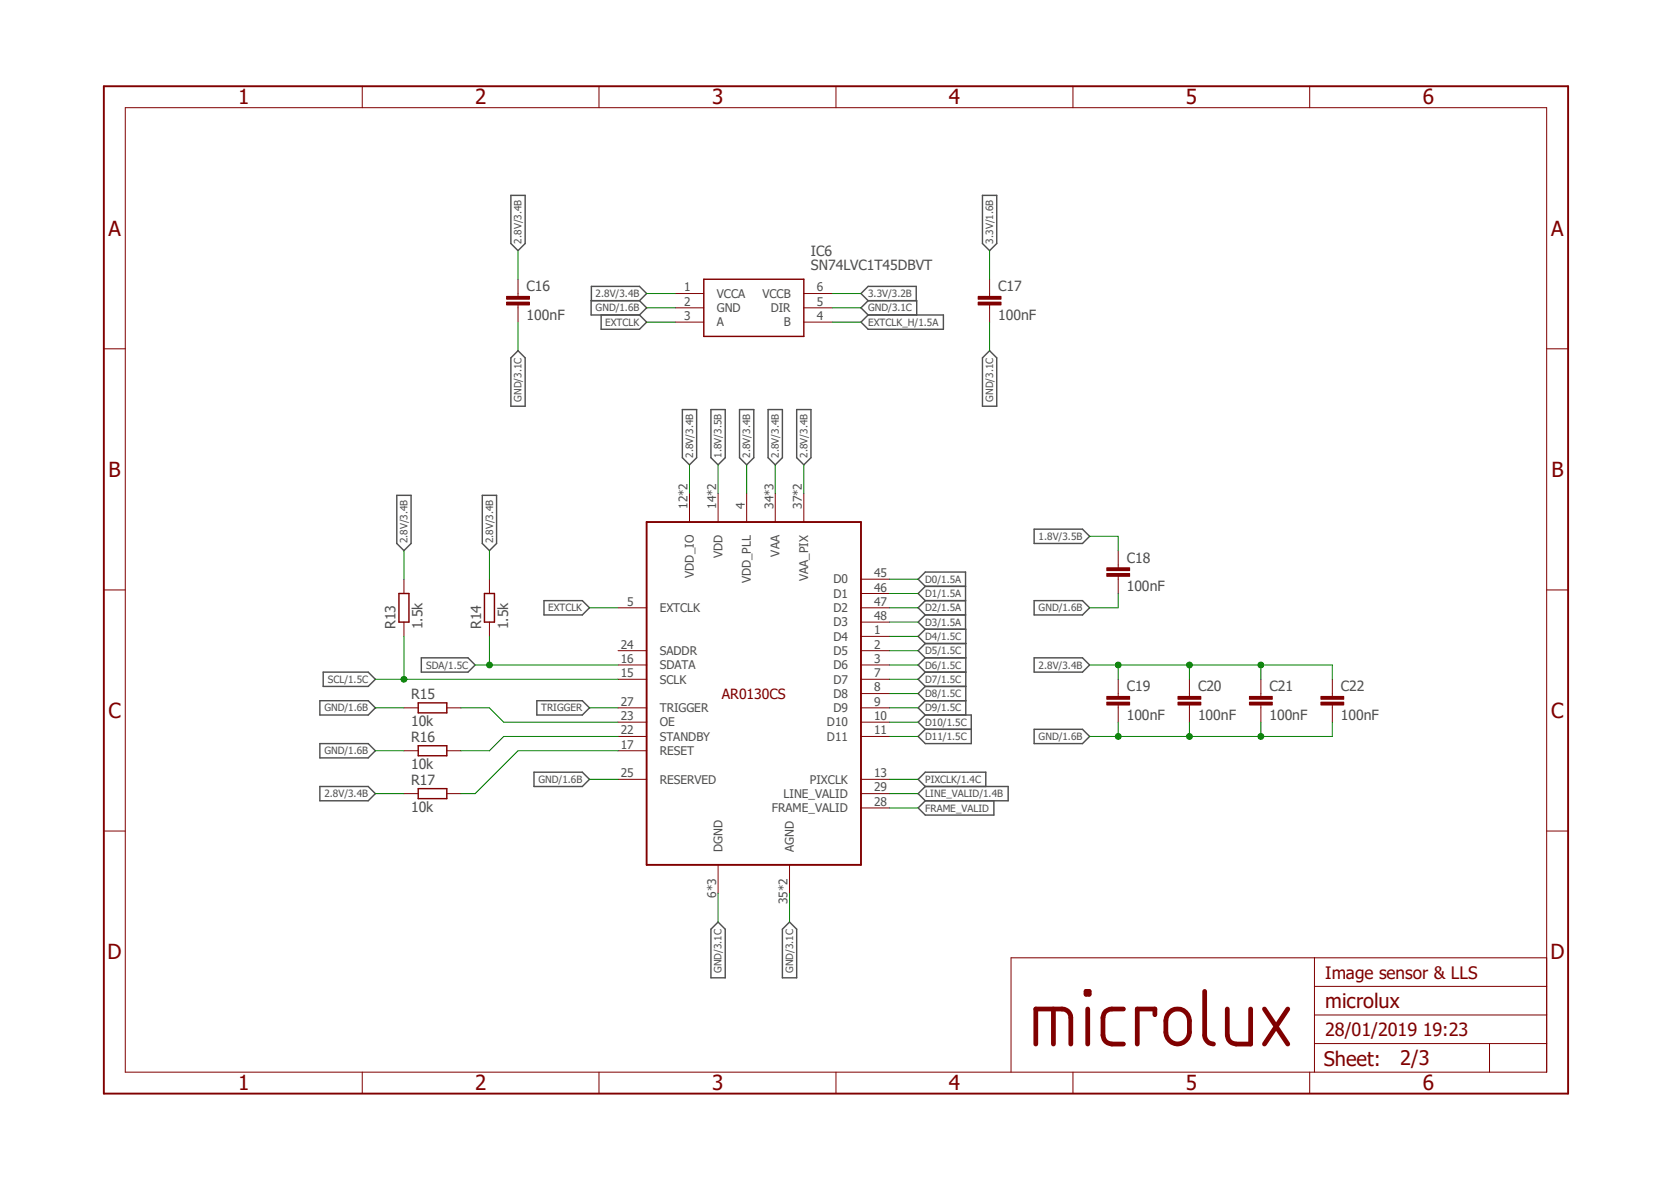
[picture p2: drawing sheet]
<svg xmlns="http://www.w3.org/2000/svg" width="297mm" height="210mm" viewBox="0 0 297 210" stroke-linecap="round" stroke-linejoin="round" font-family="sans-serif">
<path d="M17.9 15l261.2 179.9M279.1 15l-261.2 179.9" fill="none" stroke="#fff" stroke-width=".18"/>
<g fill="none" stroke="#505050" stroke-width=".25">
<path d="M90.8 34.7h2.5v8.6l-1.2 1.2-1.3-1.2zM174.6 34.7h2.6v8.6l-1.3 1.2-1.3-1.2zM105.1 53.4v-2.5h8.6l1.2 1.3-1.2 1.2M106.8 56v2.5h6.9l1.2-1.3-1.2-1.2M113.7 53.4h-8.6v2.6h8.6M113.7 53.4l1.2 1.3-1.2 1.3M154.3 56h13.4v2.5h-13.4l-1.3-1.3zM154.3 53.4l-1.3 1.3 1.3 1.3M154.3 53.4h8.6v2.6M154.3 53.4l-1.3-1.2 1.3-1.3h8.6v2.5M92.1 62.3l1.2 1.3v8.6h-2.5v-8.6zM121.3 72.8h2.5v8.5l-1.2 1.3-1.3-1.3z"/>
<path d="M126.4 72.8h2.5v8.5l-1.3 1.3-1.2-1.3zM131.4 72.8h2.6v8.5l-1.3 1.3-1.3-1.3zM136.5 72.8h2.6v8.5l-1.3 1.3-1.3-1.3zM141.6 72.8h2.5v8.5l-1.2 1.3-1.3-1.3zM175.9 62.3l1.3 1.3v8.6h-2.6v-8.6zM70.5 88h2.6v8.6l-1.3 1.2-1.3-1.2zM85.7 88h2.6v8.6l-1.3 1.2-1.3-1.2zM183.8 94h8.6l1.3 1.3-1.3 1.3h-8.6zM57.4 119.4h8l1.3 1.3-1.3 1.3h-8zM74.9 116.9h8.3l1.3 1.3-1.3 1.2h-8.3zM96.7 106.7h6.8l1.3 1.3-1.3 1.3h-6.8zM164.5 109.3h7.1"/>
<path d="M164.5 106.7h7.1M164.5 104.2l-1.3-1.3 1.3-1.3h7.1v10.2M164.5 104.2h7.1M164.5 104.2l-1.3 1.3 1.3 1.2M164.5 106.7l-1.3 1.3 1.3 1.3M164.5 109.3l-1.3 1.2 1.3 1.3M164.5 111.8h7.2v15.2M164.5 111.8l-1.3 1.3 1.3 1.2M164.5 114.3h7.2M164.5 114.3l-1.3 1.3 1.3 1.3M164.5 116.9h7.2M164.5 116.9l-1.3 1.3 1.3 1.2"/>
<path d="M164.5 119.4h7.2M164.5 119.4l-1.3 1.3 1.3 1.3M183.8 106.7h8.6l1.3 1.3-1.3 1.3h-8.6zM183.8 116.9h8.6l1.3 1.3-1.3 1.2h-8.6zM56.9 139.7h8.5l1.3 1.3-1.3 1.3h-8.5zM56.9 124.5h8.5l1.3 1.3-1.3 1.2h-8.5zM56.9 132.1h8.5l1.3 1.3-1.3 1.3h-8.5zM94.9 137.2h8.6l1.3 1.3-1.3 1.2h-8.6zM95.4 124.5h8.1l1.3 1.3-1.3 1.2h-8.1zM164.5 139.7l-1.3-1.2 1.3-1.3h10.7v2.5M164.5 139.7h14.7v2.6h-14.7M164.5 139.7l-1.3 1.3 1.3 1.3"/>
<path d="M164.5 122h7.2M164.5 122l-1.3 1.2 1.3 1.3M164.5 124.5h7.2M164.5 124.5l-1.3 1.3 1.3 1.2M164.5 127h8.1v5.1h-8.1l-1.3-1.2 1.3-1.3M164.5 127l-1.3 1.3 1.3 1.3M164.5 129.6h8.1M183.8 129.6h8.6l1.3 1.3-1.3 1.2h-8.6zM164.5 142.3l-1.3 1.3 1.3 1.2h12.2v-2.5M127.6 163.8l1.3 1.3v8.6h-2.5v-8.6zM139.1 165.1l1.2-1.3 1.3 1.3v8.6h-2.5z"/>
</g>
<path d="M187.2 179.3v6.2M193 176.1h.6v.6h-.6zM193.3 179.3v6.2M199.7 179.3h-2.1a1.52 1.52 0 0 0-1.6 1.5v3.1a1.59 1.59 0 0 0 1.6 1.6h2.1M207.9 179.9a2.08 2.08 0 0 1 2.2-.5 2.08 2.08 0 0 1 1.3 2v2a2.1 2.1 0 0 1-2.1 2.1 2.1 2.1 0 0 1-2.1-2.1l.1-2.6zM214.1 176.1v7.8a1.59 1.59 0 0 0 1.6 1.6M218.1 179.3v4.6a1.59 1.59 0 0 0 1.6 1.6h2.6v-6.2M224.7 179.3l4.2 6.2M228.9 179.3l-4.2 6.2M184.1 185.5v-6.2h4.7a1.52 1.52 0 0 1 1.5 1.5v4.7M205.3 180.3v-1h-3.2v6.2" fill="none" stroke="#800000" stroke-width=".85"/>
<g fill="none" stroke="#800000" stroke-width=".18">
<path d="M22.3 19.1h252.6v171.4h-252.6zM64.4 15.3v3.8M106.5 15.3v3.8M148.6 15.3v3.8M190.7 15.3v3.8M232.8 15.3v3.8M18.5 62h3.8M274.9 62h3.8M122.6 87.7v5.1M127.6 87.7v5.1M132.7 87.7v5.1M137.8 87.7v5.1"/>
<path d="M142.9 87.7v5.1M18.5 104.8h3.8M71.8 102.9v2.6M71.8 110.5v2.6M87 102.9v2.6M87 110.5v2.6M109.9 108h5M109.9 115.6h5M109.9 118.2h5M153 108h5.1M153 115.6h5.1M153 118.2h5.1"/>
<path d="M153 102.9h5.1M153 105.5h5.1M153 110.5h5.1M153 113.1h5.1M198.8 100.4v.5M198.8 102.4v.5M274.9 104.8h3.8M71.8 125.8h2.5M71.8 133.4h2.5M79.4 125.8h2.5M79.4 133.4h2.5M109.9 120.7h5"/>
<path d="M109.9 125.8h5M109.9 128.3h5M109.9 130.9h5M109.9 133.4h5M109.9 138.5h5M153 120.7h5.1M153 125.8h5.1M153 128.3h5.1M153 130.9h5.1M153 138.5h5.1M153 123.2h5.1M18.5 147.7h3.8"/>
<path d="M71.8 141h2.5M79.4 141h2.5M127.6 153.7v5M140.3 153.7v5M153 141h5.1M153 143.6h5.1M274.9 147.7h3.8M233.6 170.2v20.3M233.6 175.3h41.3M274.9 170.2h-95.2v20.3M64.4 190.5v3.8M106.5 190.5v3.8"/>
<path d="M148.6 190.5v3.8M190.7 190.5v3.8M232.8 190.5v3.8M233.6 185.4h41.3M233.6 180.3h41.3M264.8 185.4v5.1"/>
</g>
<path d="M18.5 15.3h260.2v179h-260.2zM114.9 92.8h38.1v60.9h-38.1z" fill="none" stroke="#800000" stroke-width=".34"/>
<path d="M70.9 105.5h1.8v5h-1.8zM86.1 105.5h1.8v5h-1.8zM74.3 124.9h5.1v1.8h-5.1zM74.3 132.5h5.1v1.8h-5.1zM74.3 140.1h5.1v1.8h-5.1z" fill="none" stroke="#800000" stroke-width=".25"/>
<path d="M196.7 101.9h4.1v.5h-4.1z" fill-rule="evenodd" fill="#800000"/>
<path d="M196.7 101.9h4.1v.5h-4.1z" fill="none" stroke="#800000" stroke-width=".18"/>
<path d="M196.7 100.9h4.1v.5h-4.1z" fill-rule="evenodd" fill="#800000"/>
<path d="M198.8 97.8v2.6M196.7 100.9h4.1v.5h-4.1zM198.8 102.9v2.6M198.8 123.2v.5M198.8 125.3v.5" fill="none" stroke="#800000" stroke-width=".18"/>
<path d="M196.7 124.8h4.1v.5h-4.1z" fill-rule="evenodd" fill="#800000"/>
<path d="M196.7 124.8h4.1v.5h-4.1z" fill="none" stroke="#800000" stroke-width=".18"/>
<path d="M196.7 123.7h4.1v.5h-4.1z" fill-rule="evenodd" fill="#800000"/>
<path d="M196.7 123.7h4.1v.5h-4.1zM198.8 120.7v2.5M198.8 125.8v2.5M211.4 123.2v.5M211.4 125.3v.5" fill="none" stroke="#800000" stroke-width=".18"/>
<path d="M209.4 124.8h4v.5h-4z" fill-rule="evenodd" fill="#800000"/>
<path d="M209.4 124.8h4v.5h-4z" fill="none" stroke="#800000" stroke-width=".18"/>
<path d="M209.4 123.7h4v.5h-4z" fill-rule="evenodd" fill="#800000"/>
<path d="M209.4 123.7h4v.5h-4zM211.4 120.7v2.5M211.4 125.8v2.5M224.1 123.2v.5M224.1 125.3v.5" fill="none" stroke="#800000" stroke-width=".18"/>
<path d="M222.1 124.8h4v.5h-4z" fill-rule="evenodd" fill="#800000"/>
<path d="M222.1 124.8h4v.5h-4z" fill="none" stroke="#800000" stroke-width=".18"/>
<path d="M222.1 123.7h4v.5h-4z" fill-rule="evenodd" fill="#800000"/>
<path d="M222.1 123.7h4v.5h-4zM224.1 120.7v2.5M224.1 125.8v2.5M236.8 123.2v.5M236.8 125.3v.5" fill="none" stroke="#800000" stroke-width=".18"/>
<path d="M234.8 124.8h4v.5h-4z" fill-rule="evenodd" fill="#800000"/>
<path d="M234.8 124.8h4v.5h-4z" fill="none" stroke="#800000" stroke-width=".18"/>
<path d="M234.8 123.7h4v.5h-4z" fill-rule="evenodd" fill="#800000"/>
<path d="M92.1 52.2v.5M92.1 54.2v.5M120 52.2h5.1M120 54.7h5.1M120 57.2h5.1M142.9 52.2h5.1M142.9 54.7h5.1M142.9 57.2h5.1M234.8 123.7h4v.5h-4zM236.8 120.7v2.5M236.8 125.8v2.5" fill="none" stroke="#800000" stroke-width=".18"/>
<path d="M125.1 49.6h17.8v10.2h-17.8z" fill="none" stroke="#800000" stroke-width=".25"/>
<path d="M90 53.7h4.1v.5h-4.1z" fill-rule="evenodd" fill="#800000"/>
<path d="M90 53.7h4.1v.5h-4.1z" fill="none" stroke="#800000" stroke-width=".18"/>
<path d="M90 52.7h4.1v.5h-4.1z" fill-rule="evenodd" fill="#800000"/>
<path d="M90 52.7h4.1v.5h-4.1zM92.1 49.6v2.6M92.1 54.7v2.5M175.9 52.2v.5M175.9 54.2v.5" fill="none" stroke="#800000" stroke-width=".18"/>
<path d="M173.9 53.7h4v.5h-4z" fill-rule="evenodd" fill="#800000"/>
<path d="M173.9 53.7h4v.5h-4z" fill="none" stroke="#800000" stroke-width=".18"/>
<path d="M173.9 52.7h4v.5h-4z" fill-rule="evenodd" fill="#800000"/>
<path d="M173.9 52.7h4v.5h-4zM175.9 49.6v2.6M175.9 54.7v2.5" fill="none" stroke="#800000" stroke-width=".18"/>
<g fill="none" stroke="#008000" stroke-width=".18">
<path d="M114.9 57.2h5.1M84.5 118.2h25.4M87 113.1v5.1M104.8 108h5.1M158.1 108h5.1M158.1 102.9h5.1M158.1 105.5h5.1M158.1 110.5h5.1M158.1 113.1h5.1M158.1 115.6h5.1M158.1 118.2h5.1M158.1 138.5h5.1"/>
<path d="M158.1 120.7h5.1M158.1 123.2h5.1M158.1 125.8h5.1M158.1 128.3h5.1M158.1 130.9h5.1M158.1 141h5.1M158.1 143.6h5.1"/>
</g>
<circle cx="87" cy="118.2" r=".51" fill="#008000"/>
<g fill="none" stroke="#008000" stroke-width=".18">
<path d="M71.8 113.1v7.6M66.7 120.7h43.2"/>
<circle cx="87" cy="118.2" r=".51"/>
</g>
<circle cx="71.8" cy="120.7" r=".51" fill="#008000"/>
<g fill="none" stroke="#008000" stroke-width=".18">
<path d="M66.7 125.8h5.1M81.9 125.8h5.1l2.5 2.5h20.4M104.8 138.5h5.1M198.8 128.3v2.6M211.4 128.3v2.6h-17.7M127.6 158.7v5.1M140.3 158.7v5.1"/>
<circle cx="71.8" cy="120.7" r=".51"/>
</g>
<circle cx="198.8" cy="130.9" r=".51" fill="#008000"/>
<g fill="none" stroke="#008000" stroke-width=".18">
<path d="M224.1 128.3v2.6h-12.7"/>
<circle cx="198.8" cy="130.9" r=".51"/>
</g>
<circle cx="211.4" cy="130.9" r=".51" fill="#008000"/>
<g fill="none" stroke="#008000" stroke-width=".18">
<path d="M236.8 128.3v2.6h-12.7"/>
<circle cx="211.4" cy="130.9" r=".51"/>
</g>
<circle cx="224.1" cy="130.9" r=".51" fill="#008000"/>
<g fill="none" stroke="#008000" stroke-width=".18">
<path d="M92.1 57.2v5.1M114.9 54.7h5.1M148 54.7h5M175.9 57.2v5.1M71.8 97.8v5.1M87 97.8v5.1M122.6 82.6v5.1M132.7 82.6v5.1M137.8 82.6v5.1M142.9 82.6v5.1M193.7 118.2h17.7v2.5M198.8 105.5v2.5h-5.1"/>
<path d="M198.8 118.2v2.5M66.7 133.4h5.1M104.8 125.8h5.1M66.7 141h5.1"/>
<circle cx="224.1" cy="130.9" r=".51"/>
</g>
<circle cx="198.8" cy="118.2" r=".51" fill="#008000"/>
<g fill="none" stroke="#008000" stroke-width=".18">
<path d="M211.4 118.2h12.7v2.5"/>
<circle cx="198.8" cy="118.2" r=".51"/>
</g>
<circle cx="211.4" cy="118.2" r=".51" fill="#008000"/>
<g fill="none" stroke="#008000" stroke-width=".18">
<path d="M224.1 118.2h12.7v2.5"/>
<circle cx="211.4" cy="118.2" r=".51"/>
</g>
<circle cx="224.1" cy="118.2" r=".51" fill="#008000"/>
<g fill="none" stroke="#008000" stroke-width=".18">
<path d="M92.1 44.5v5.1M114.9 52.2h5.1M148 52.2h5M148 57.2h5M175.9 44.5v5.1M127.6 82.6v5.1M193.7 95.3h5.1v2.5M109.9 130.9h-20.4l-2.5 2.5h-5.1M109.9 133.4h-17.8l-7.6 7.6h-2.6"/>
<circle cx="224.1" cy="118.2" r=".51"/>
</g>
<g font-size="3.7" fill="#800000">
<text x="42.3" y="18.5">1</text>
<text x="84.5" y="18.5">2</text>
<text x="126.6" y="18.5">3</text>
<text x="168.7" y="18.5">4</text>
<text x="210.8" y="18.5">5</text>
<text x="252.9" y="18.5">6</text>
<text x="19.3" y="41.9">A</text>
<text x="275.7" y="41.9">A</text>
<text x="19.3" y="84.7">B</text>
<text x="275.8" y="84.7">B</text>
<text x="19.3" y="127.5">C</text>
<text x="275.7" y="127.5">C</text>
<text x="19.1" y="170.4">D</text>
<text x="275.6" y="170.4">D</text>
<text x="42.3" y="193.7">1</text>
<text x="84.5" y="193.7">2</text>
<text x="126.6" y="193.7">3</text>
<text x="168.7" y="193.7">4</text>
<text x="210.8" y="193.7">5</text>
<text x="252.9" y="193.7">6</text>
</g>
<g font-size="3.6" fill="#800000">
<text x="235.5" y="179.1">microlux</text>
<text x="235.3" y="189.4">Sheet:</text>
<text x="248.9" y="189.2">2/3</text>
</g>
<text font-size="3.2" fill="#800000" x="235.5" y="184.1">28/01/2019 19:23</text>
<text font-size="3" fill="#800000" x="235.5" y="174">Image sensor &amp; LLS</text>
<g font-size="2.5" fill="#505050">
<text x="144.1" y="48">SN74LVC1T45DBVT</text>
<text x="144.1" y="45.4">IC6</text>
<text x="93.6" y="51.8">C16</text>
<text x="177.4" y="51.8">C17</text>
<text x="93.6" y="56.9">100nF</text>
<text x="177.4" y="56.9">100nF</text>
<text x="200.3" y="100">C18</text>
<text x="200.3" y="105.1">100nF</text>
<text x="70.3" y="111.8" transform="rotate(-90 70.3 111.8)">R13</text>
<text x="75.1" y="111.8" transform="rotate(-90 75.1 111.8)">1.5k</text>
<text x="85.5" y="111.8" transform="rotate(-90 85.5 111.8)">R14</text>
<text x="90.3" y="111.8" transform="rotate(-90 90.3 111.8)">1.5k</text>
<text x="73.1" y="124.2">R15</text>
<text x="200.3" y="122.9">C19</text>
<text x="212.9" y="122.9">C20</text>
<text x="225.6" y="122.9">C21</text>
<text x="238.3" y="122.9">C22</text>
<text x="73.1" y="129.1">10k</text>
<text x="73.1" y="131.9">R16</text>
<text x="200.3" y="127.9">100nF</text>
<text x="212.9" y="127.9">100nF</text>
<text x="225.6" y="127.9">100nF</text>
<text x="238.3" y="127.9">100nF</text>
<text x="73.1" y="136.7">10k</text>
<text x="73.1" y="139.5">R17</text>
<text x="73.1" y="144.3">10k</text>
</g>
<text font-size="2.5" fill="#800000" x="128.3" y="124.1">AR0130CS</text>
<g font-size="2.1" fill="#505050">
<text x="121.6" y="51.8">1</text>
<text x="127.4" y="52.9">VCCA</text>
<text x="135.5" y="52.9">VCCB</text>
<text x="145.2" y="51.8">6</text>
<text x="121.6" y="54.3">2</text>
<text x="121.6" y="56.9">3</text>
<text x="127.4" y="55.5">GND</text>
<text x="127.4" y="58">A</text>
<text x="137" y="55.5">DIR</text>
<text x="139.3" y="58">B</text>
<text x="145.2" y="54.3">5</text>
<text x="145.2" y="56.9">4</text>
<text x="122.2" y="90.4" transform="rotate(-90 122.2 90.4)">12*2</text>
<text x="127.3" y="90.4" transform="rotate(-90 127.3 90.4)">14*2</text>
<text x="132.4" y="90.4" transform="rotate(-90 132.4 90.4)">4</text>
<text x="137.5" y="90.4" transform="rotate(-90 137.5 90.4)">34*3</text>
<text x="142.5" y="90.4" transform="rotate(-90 142.5 90.4)">37*2</text>
<text x="128.4" y="99.2" transform="rotate(-90 128.4 99.2)">VDD</text>
<text x="138.6" y="98.9" transform="rotate(-90 138.6 98.9)">VAA</text>
<text x="111.5" y="107.7">5</text>
<text x="123.3" y="102.7" transform="rotate(-90 123.3 102.7)">VDD_IO</text>
<text x="133.5" y="103.7" transform="rotate(-90 133.5 103.7)">VDD_PLL</text>
<text x="143.6" y="103.3" transform="rotate(-90 143.6 103.3)">VAA_PIX</text>
<text x="148.1" y="103.7">D0</text>
<text x="148.1" y="106.2">D1</text>
<text x="155.4" y="102.6">45</text>
<text x="155.4" y="105.1">46</text>
<text x="155.4" y="107.7">47</text>
<text x="117.3" y="108.8">EXTCLK</text>
<text x="148.1" y="108.8">D2</text>
<text x="148.1" y="111.3">D3</text>
<text x="148.1" y="113.8">D4</text>
<text x="155.4" y="110.2">48</text>
<text x="155.4" y="112.7">1</text>
<text x="110.3" y="115.3">24</text>
<text x="110.3" y="117.8">16</text>
<text x="117.3" y="116.4">SADDR</text>
<text x="117.3" y="118.9">SDATA</text>
<text x="148.1" y="116.4">D5</text>
<text x="148.1" y="118.9">D6</text>
<text x="155.4" y="115.3">2</text>
<text x="155.4" y="117.8">3</text>
<text x="110.3" y="120.3">15</text>
<text x="110.3" y="125.4">27</text>
<text x="117.3" y="121.5">SCLK</text>
<text x="148.1" y="121.5">D7</text>
<text x="148.1" y="124">D8</text>
<text x="155.4" y="120.3">7</text>
<text x="155.4" y="122.9">8</text>
<text x="155.4" y="125.4">9</text>
<text x="110.3" y="127.9">23</text>
<text x="110.3" y="130.5">22</text>
<text x="117.3" y="126.5">TRIGGER</text>
<text x="117.3" y="129.1">OE</text>
<text x="117.3" y="131.6">STANDBY</text>
<text x="147" y="129.1">D10</text>
<text x="147" y="131.6">D11</text>
<text x="148.1" y="126.5">D9</text>
<text x="155.4" y="127.9">10</text>
<text x="155.4" y="130.5">11</text>
<text x="110.3" y="133">17</text>
<text x="117.3" y="134.2">RESET</text>
<text x="110.3" y="138.1">25</text>
<text x="117.3" y="139.2">RESERVED</text>
<text x="139.3" y="141.8">LINE_VALID</text>
<text x="143.9" y="139.2">PIXCLK</text>
<text x="155.4" y="138.1">13</text>
<text x="155.4" y="140.6">29</text>
<text x="155.4" y="143.2">28</text>
<text x="137.2" y="144.3">FRAME_VALID</text>
<text x="128.4" y="151.3" transform="rotate(-90 128.4 151.3)">DGND</text>
<text x="141.1" y="151.3" transform="rotate(-90 141.1 151.3)">AGND</text>
<text x="127.3" y="159.5" transform="rotate(-90 127.3 159.5)">6*3</text>
<text x="140" y="160.6" transform="rotate(-90 140 160.6)">35*2</text>
</g>
<g font-size="1.8" fill="#505050">
<text x="92.7" y="43.3" transform="rotate(-90 92.7 43.3)">2.8V/3.4B</text>
<text x="176.5" y="43.3" transform="rotate(-90 176.5 43.3)">3.3V/1.6B</text>
<text x="105.9" y="52.8">2.8V/3.4B</text>
<text x="154.3" y="52.8">3.3V/3.2B</text>
<text x="105.9" y="55.3">GND/1.6B</text>
<text x="107.6" y="57.9">EXTCLK</text>
<text x="154.3" y="55.3">GND/3.1C</text>
<text x="154.3" y="57.9">EXTCLK_H/1.5A</text>
<text x="92.7" y="71.4" transform="rotate(-90 92.7 71.4)">GND/3.1C</text>
<text x="176.5" y="71.4" transform="rotate(-90 176.5 71.4)">GND/3.1C</text>
<text x="123.2" y="81.3" transform="rotate(-90 123.2 81.3)">2.8V/3.4B</text>
<text x="128.3" y="81.3" transform="rotate(-90 128.3 81.3)">1.8V/3.5B</text>
<text x="133.4" y="81.3" transform="rotate(-90 133.4 81.3)">2.8V/3.4B</text>
<text x="138.4" y="81.3" transform="rotate(-90 138.4 81.3)">2.8V/3.4B</text>
<text x="143.5" y="81.3" transform="rotate(-90 143.5 81.3)">2.8V/3.4B</text>
<text x="184.6" y="95.9">1.8V/3.5B</text>
<text x="72.4" y="96.6" transform="rotate(-90 72.4 96.6)">2.8V/3.4B</text>
<text x="87.6" y="96.6" transform="rotate(-90 87.6 96.6)">2.8V/3.4B</text>
<text x="164.5" y="103.5">D0/1.5A</text>
<text x="164.5" y="106.1">D1/1.5A</text>
<text x="97.4" y="108.6">EXTCLK</text>
<text x="164.5" y="108.6">D2/1.5A</text>
<text x="164.5" y="111.2">D3/1.5A</text>
<text x="164.5" y="113.7">D4/1.5C</text>
<text x="184.6" y="108.6">GND/1.6B</text>
<text x="75.8" y="118.8">SDA/1.5C</text>
<text x="164.5" y="116.2">D5/1.5C</text>
<text x="164.5" y="118.8">D6/1.5C</text>
<text x="184.6" y="118.8">2.8V/3.4B</text>
<text x="58.3" y="121.3">SCL/1.5C</text>
<text x="164.5" y="121.3">D7/1.5C</text>
<text x="164.5" y="123.9">D8/1.5C</text>
<text x="57.7" y="126.4">GND/1.6B</text>
<text x="96.2" y="126.4">TRIGGER</text>
<text x="164.5" y="126.4">D9/1.5C</text>
<text x="164.5" y="128.9">D10/1.5C</text>
<text x="164.5" y="131.5">D11/1.5C</text>
<text x="184.6" y="131.5">GND/1.6B</text>
<text x="57.7" y="134">GND/1.6B</text>
<text x="57.7" y="141.6">2.8V/3.4B</text>
<text x="95.7" y="139.1">GND/1.6B</text>
<text x="164.5" y="139.1">PIXCLK/1.4C</text>
<text x="164.5" y="141.6">LINE_VALID/1.4B</text>
<text x="164.5" y="144.2">FRAME_VALID</text>
<text x="128.3" y="172.9" transform="rotate(-90 128.3 172.9)">GND/3.1C</text>
<text x="141" y="172.9" transform="rotate(-90 141 172.9)">GND/3.1C</text>
</g>
</svg>
